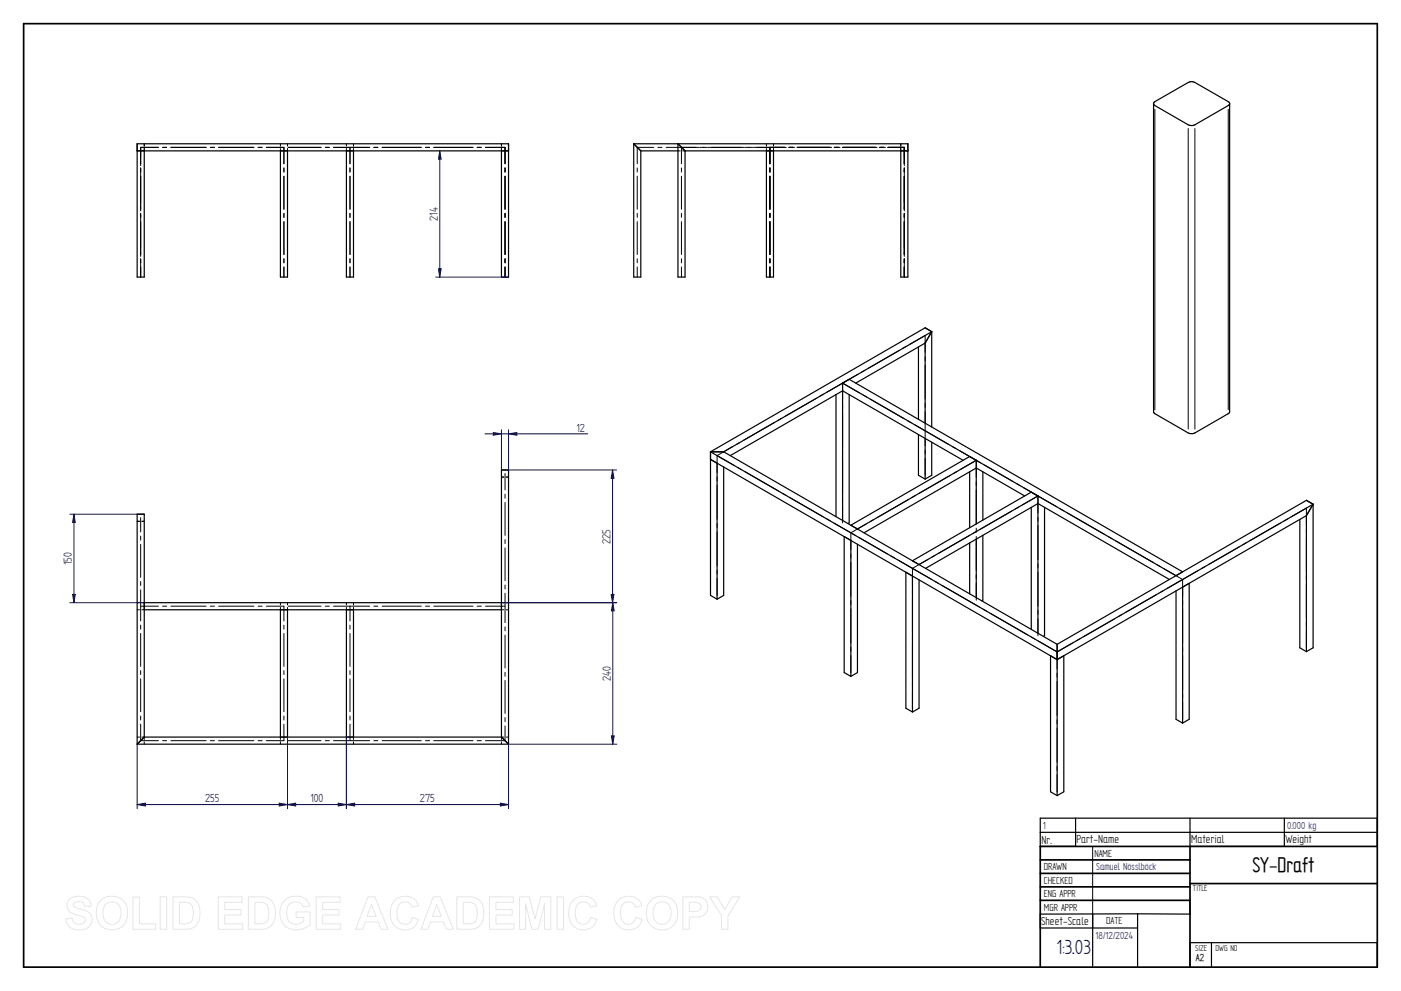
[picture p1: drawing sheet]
<svg xmlns="http://www.w3.org/2000/svg" width="594mm" height="420mm" viewBox="0 0 594 420" stroke-linecap="round" stroke-linejoin="round" font-family="sans-serif">
<path d="M10 10h574v400h-574zM504.6 358.9v50.8M584 358.9h-142.9v50.8M441.1 364.6h63.5M441.1 370.3h63.5M441.1 376h63.5M504.6 374.6h79.4M441.1 381.7h63.5" fill="none" stroke="#000" stroke-width=".72"/>
<g fill="none" stroke="#000" stroke-width=".42">
<path d="M59.6 71.2v18.3M61.2 61v1M61.2 62.9v1.1M67.2 62.5h-7.6v7.7M69 62.5h1.6M72.5 62.5h14.9M89.2 62.5h1.7M92.7 62.5h14.9M109.5 62.5h1.7M112.9 62.5h7.5v6.9M118.9 61v1M118.9 63v1"/>
<path d="M120.4 71.2v1.7M120.4 74.7v14M121.9 61v.9M121.9 62.9v1.1M122.2 62.5h13.9M138 62.5h1.7M141.4 62.5h15.4M146.9 61v.9M146.9 62.9v1.1M148.4 62.5v6.9M148.4 71.2v1.7M148.4 74.7v14"/>
<path d="M149.9 61v1M149.9 63v1M158.5 62.5h1.7M162 62.5h16.6M180.5 62.5h1.7M183.9 62.5h16.7M202.3 62.5h1.8M205.9 62.5h8.3v6.9M212.6 61v1M212.6 62.9v1.1M214.2 71.2v1.7M214.2 74.7v14"/>
<path d="M270.2 71.2v1.7M270.2 74.7v14M277.2 62.5h-7v6.9M279 62.5h1.7M282.5 62.5h13.9M287.5 64h.9M289 62.5v6.9M289 71.2v1.7M289 74.7v14M289.5 64h1M296.7 62.5h3.2M300.3 62.5h15.4"/>
<path d="M316 62.5h3.2M319.5 62.5h13.2h-6.2v6.9M321 62.5h12.4M325 61v1M325 63v1M326.5 71.2v1.7M326.5 74.7v14M328 61v.9M328 62.9v1.1M334.5 62.5h2.4M338 62.5h14.7M353.8 62.5h2.4"/>
<path d="M357.2 62.5h14.7M373 62.5h2.4M376.5 62.5h6.9v7.7M382 61v1M382 62.9v1.1M383.4 71.2v18.3M59.6 90.5v18.2M120.4 90.5v1.7M120.4 94v13.9M148.4 90.5v1.7M148.4 94v13.9M214.2 90.5v1.7"/>
<path d="M214.2 94v13.9M270.2 90.5v1.7M270.2 94v13.9M289 90.5v1.7M289 94v13.9M326.5 90.5v1.7M326.5 94v13.9M383.4 90.5v18.2M59.6 109.7v7.8M120.4 109.7v1.7M120.4 113.2v4.3M148.4 109.7v1.7"/>
<path d="M148.4 113.2v4.3M214.2 109.7v1.7M214.2 113.2v4.3M270.2 109.7v1.7M270.2 113.2v4.3M289 109.7v1.7M289 113.2v4.3M326.5 109.7v1.7M326.5 113.2v4.3M383.4 109.7v7.8M363.7 158.7l-6.4 3.7M366.8 157l-1.5 .8"/>
<path d="M381.2 148.6l-12.9 7.5M384.3 146.9l-1.5 .8M385.8 146l6.5-3.8v7.2M392.3 151.3v1.7M392.3 154.7v14.5M328.4 179.1l-13.2 7.6M331.4 177.4l-1.5 .8M346.1 168.9l-13.2 7.6M349.1 167.1l-1.5 .9M357.3 162.4l7.1 4.2M357.3 162.4v7.3M357.3 171.4v1.7"/>
<path d="M357.3 175v14.4M357.3 162.4l-6.6 3.8M366 167.5l1.5 .8M369.1 169.2l14.3 8.3M384.9 178.4l1.5 .8M392.3 171v1.7M392.3 174.5v14.5M304.1 193.2v7.2M304.1 193.2l7.2 4.1M310.6 189.4l-6.5 3.8M312.8 198.2l1.5 .9M313.7 187.6l-1.5 .9"/>
<path d="M315.8 199.9l14.4 8.3M357.3 191.2v1.7M357.3 194.7v14.5M387.9 180.1l14.3 8.3M392.3 190.8v1.6M392.3 194.3v7.2M403.8 189.3l1.5 .9M405.8 199.9l-1.4 .8M406.9 191.1l7.1 4.1M414 195.2v7.2M414 195.2l-6.6 3.8M414.4 195.4l1.5 .9"/>
<path d="M417.4 197.1l12.1 7M59.6 219.5v6M212.6 202.3h1M214.2 200.7v7M214.2 209.5v1.7M214.2 213v14M214.7 202.3h.9M304.1 202.2v1.7M304.1 205.7v14.5M331.7 209.1l1.5 .9M334.7 210.9l14.4 8.2M357.3 210.9v1.8"/>
<path d="M357.3 214.5v7.2M385.1 211.9l-13.2 7.6M388.1 210.1l-1.5 .9M402.8 201.6l-13.1 7.6M414 204.2v1.7M414 207.7v14.5M429 216.7l-13.2 7.6M431.1 205l1.5 .9M432 215l-1.5 .8M434.1 206.8l6 3.5M440.1 210.3v7.2M440.1 219.3v1.7"/>
<path d="M440.1 210.3l7.9 4.5M440.1 210.3l-6.6 3.8M449.6 215.8l1.5 .8M452.7 217.5l15.8 9.2M547.5 219.1l6.5-3.7v7.2M58.2 221h1M59.6 227.3v1.7M59.6 230.8v14M60.2 221h1M214.2 228.8v1.7M214.2 232.3v13.9M304.1 222v1.7"/>
<path d="M304.1 225.5v14.4M350.6 220l1.5 .9M353.6 221.8l7.2 4.1M360.8 225.9v7.2M360.8 234.9v1.7M360.8 238.4v14.5M361.2 226.1l1.5 .9M364.2 227.9l12.1 7M367.3 222.1l-6.5 3.8M370.4 220.3l-1.5 .9M377.9 235.8l1.4 .8M380.9 237.5l14 8.1"/>
<path d="M393.5 237.2l-6.6 3.8v7.2M396.5 235.5l-1.5 .8M411.2 226.9l-13.1 7.7M414 223.9v1.7M414 227.5v14.4M414.2 225.2l-1.5 .9M440.1 222.8v14.4M440.1 239v1.7M470.1 227.6l1.4 .8M473.1 229.3l15.9 9.2M490.6 239.4l1.4 .8M525.5 231.9l-13 7.4"/>
<path d="M528.5 230.1l-1.5 .9M543 221.7l-13 7.5M546 220l-1.5 .9M554 224.4v1.7M554 227.9v14.5M58.2 258.5h.9M58.2 255.5h1M59.6 257h7.6M59.6 250.1v13.2M59.6 246.5v1.7M60.1 258.5h1.1M60.2 255.5h1"/>
<path d="M69 257h1.6M72.5 257h14.9M89.2 257h1.7M92.7 257h14.9M109.5 257h1.7M112.9 257h7.5v6.3M118.9 255.5v1M118.9 257.5v1M121.9 255.5v1M121.9 257.6v.9M122.2 257h13.9M138 257h1.7"/>
<path d="M141.4 257h15.4M146.9 255.5v1M146.9 257.5v1M148.4 257v6.3M149.9 255.5v1M149.9 257.6v.9M158.5 257h1.7M162 257h16.6M180.5 257h1.7M183.9 257h16.7M202.3 257h1.8M205.9 257h8.3"/>
<path d="M212.6 258.5h1M212.6 255.5h1M214.2 251.5v12.5M214.2 248v1.7M214.7 258.5h.9M214.7 255.5h.9M304.1 241.7v1.7M304.1 245.2v7.2M360.8 254.6v1.8M360.8 258.1v14.5M386.9 250v1.7M386.9 253.5v14.5"/>
<path d="M396.4 246.5l1.5 .8M399.5 248.2l15.8 9.2M414 243.7v1.7M414 247.2v7.3M416.9 258.3l1.5 .8M440.1 242.5v14.5M440.1 258.8v1.7M490.3 252.1l-13.1 7.6M493.4 250.4l-1.5 .8M493.6 241.1l7.9 4.6M501.5 245.7v7.2M501.5 254.7v1.7"/>
<path d="M501.5 258.2v14.5M501.5 245.7l-6.6 3.8M508 241.9l-6.5 3.8M511 240.2l-1.5 .8M554 244.1v1.8M554 247.7v14.4M59.6 265v1.7M59.6 268.6v13.9M120.4 265v1.7M120.4 268.6v13.9M148.4 265v1.7M148.4 268.6v13.9"/>
<path d="M214.2 265.8v1.7M214.2 269.3v13.9M360.8 274.4v1.7M360.8 277.9v7.3M386.9 269.7v1.7M386.9 273.3v14.4M419.9 260l15.9 9.2M437.3 270.1l1.5 .8M440.1 262.3v7.2M440.3 271.8l8 4.6M448.3 276.4v7.2M454.9 272.6l-6.6 3.8"/>
<path d="M457.9 270.8l-1.5 .9M472.6 262.4l-13.2 7.6M475.7 260.6l-1.5 .9M501.5 274.4v1.8M501.5 278v14.4M554 263.9v1.7M554 267.4v7.3M59.6 284.3v1.7M59.6 287.8v14M120.4 284.3v1.7M120.4 287.8v14M148.4 284.3v1.7"/>
<path d="M148.4 287.8v14M214.2 285v1.7M214.2 288.5v14M386.9 289.5v1.7M386.9 293v7.3M448.3 285.4v1.7M448.3 288.9v14.5M501.5 294.2v1.7M501.5 297.7v7.3M58.2 312.5h1M59.6 303.6v1.7M59.6 307v7h7.6"/>
<path d="M60.2 312.5h1v1M61.2 314.5v1M69 314h1.6M72.5 314h14.9M89.2 314h1.7M92.7 314h14.9M109.5 314h1.7M118.9 312.5v1M118.9 314.5v1M120.4 307v7h-7.5M120.4 303.6v1.7M121.9 312.5v1"/>
<path d="M121.9 314.5v1M122.2 314h13.9M138 314h1.7M141.4 314h15.4M146.9 312.5v1M146.9 314.5v1M148.4 303.6v1.7M148.4 307v7M149.9 312.5v1M149.9 314.5v1M158.5 314h1.7M162 314h16.6"/>
<path d="M180.5 314h1.7M183.9 314h16.7M202.3 314h1.8M212.6 314.5v1M213.6 312.5h-1v1M214.2 304.2v1.8M214.2 307.8v6.2h-8.3M214.7 312.5h.9M448.3 305.2v1.7M448.3 308.7v14.4M448.3 325v1.6M448.3 328.4v7.3"/>
<path d="M463.3 358.9v28.5"/>
</g>
<g fill="none" stroke="#000" stroke-width=".51">
<path d="M58.2 64h157.4M118.9 64v53.5h3v-53.5M146.9 64v53.5h3v-53.5M212.6 64v53.5h3v-56.5h-157.4v56.5h3v-53.5M268.7 61v56.5h3v-53.5M268.7 61l3 3M268.7 61h116.3v56.5h-3v-53.5M271.7 64h15.8M287.5 61l3 3v53.5h-3zM290.5 64h94.5M325 64v53.5h3v-53.5M389.5 147.1v30.7"/>
<path d="M392.3 145.5l-29.4 16.9M392.3 145.5v33.9M395.1 140.6l-2.8 4.9M395.1 140.6l-2.8-1.6-91 52.6M395.1 140.6l-88.2 51M395.1 140.6v40.4M354.5 167.3v51.7M360.1 167.3v54.4l-.5 .3M360.1 160.8l141.4 81.6-2.8 1.7-141.4-81.7v58.2M301.3 194.8l147 84.9M301.3 191.6v60.8l2.8 1.6M301.3 191.6h5.6"/>
<path d="M301.3 191.6l147 84.8 108.5-62.6M304.1 196.4v57.6M306.9 198v54.4l-2.8 1.6M306.9 191.6l141.4 81.6M309.7 193.2l47.6-27.5 51.1 29.5M389.5 184.3v17.2l2.8 1.6M392.3 185.9v17.2M395.1 187.5v14l-2.8 1.6M411.2 193.5l-50.4 29.2M411.2 200v23.7M416.8 200v20.5M434.5 210.3l-20.5-11.9-47.6 27.5"/>
<path d="M437.3 215.1v51.7M440.1 210.3l-50.4 29.1M440.1 210.3v58.2M440.1 210.3l-2.8-1.6-50.4 29M442.9 215.1v54.4l-.4 .3M554 218.6l-105.7 61.1M554 218.6v57.7M556.8 213.8l-2.8-1.7-105.7 61.1M556.8 213.8l-2.8 4.8M556.8 213.8v60.9l-2.8 1.6M358 227.5l2.8 1.6v57.7l-2.8-1.6zM363.6 230.8v54.4l-2.8 1.6"/>
<path d="M411.2 230.2v21.6M414 222.1v-26.9l-50.4 29.1M414 228.6v24.8M416.8 226.9v27.6l-.5 .2M551.2 220.2v54.5l2.8 1.6M61.2 258.5h151.4M61.2 255.5h151.4M118.9 258.5v54M121.9 258.5v54M146.9 258.5v54M149.9 258.5v54M384.1 242.6l2.8 1.6v57.7l-2.8-1.6z"/>
<path d="M389.7 245.8v54.5l-2.8 1.6M392.5 241l47.6-27.5 55.8 32.2M498.7 250.5v54.5l2.8 1.6M501.5 248.9l2.8-1.6v57.7l-2.8 1.6zM448.3 273.2v6.5M448.3 273.2v64.1M448.3 279.7l-2.8-1.7v57.7l2.8 1.6M448.3 279.7l2.8-1.7v57.7l-2.8 1.6M58.2 315.5h157.4M61.2 312.5v-94.5h-3v97.5M61.2 312.5h151.4M61.2 312.5l-3 3"/>
<path d="M212.6 312.5v-113.2h3v116.2M212.6 312.5l3 3M441.1 352.9h142.9M456.1 346.9v12h-15v-12h142.9v12M504.6 346.9v12h40v-12M463.3 387.4v22.3M482.4 387.4l-41.3 .2v5.8h41.3M482.4 387.4v22.3M504.6 381.7v5.9l-22.2-.2M513.7 399.7v10M504.6 409.7v-10h79.4v10"/>
</g>
<path d="M212.6 255.5h49M259.8 255.5l.6 3.5h-1.2zM215.6 315.5h46" fill="none" stroke="#000080" stroke-width=".42"/>
<path d="M259.8 255.5l.6 3.5h-1.2z" fill="#000080"/>
<path d="M259.2 312h1.2l-.6 3.5z" fill="none" stroke="#000080" stroke-width=".42"/>
<path d="M259.2 312h1.2l-.6 3.5z" fill="#000080"/>
<path d="M209.2 183.4l3.4 .5-3.4 .6zM212.6 182.2v17.1M215.6 182.2v17.1M259.8 255.5v60" fill="none" stroke="#000080" stroke-width=".42"/>
<path d="M209.2 183.4l3.4 .5-3.4 .6z" fill="#000080"/>
<path d="M215.6 183.9l3.6-.5v1.1z" fill="none" stroke="#000080" stroke-width=".42"/>
<path d="M215.6 183.9l3.6-.5v1.1z" fill="#000080"/>
<path d="M205.6 183.9h43.6M146.9 312.5v30.4M215.6 315.5v27.4M146.9 341.1l3.5-.6v1.2z" fill="none" stroke="#000080" stroke-width=".42"/>
<path d="M146.9 341.1l3.5-.6v1.2z" fill="#000080"/>
<path d="M212.2 340.5l3.4 .6-3.4 .6z" fill="none" stroke="#000080" stroke-width=".42"/>
<path d="M212.2 340.5l3.4 .6-3.4 .6z" fill="#000080"/>
<path d="M121.9 312.5v30.4M146.9 312.5v30.4M121.9 341.1l3.5-.6v1.2zM146.9 341.1h68.7" fill="none" stroke="#000080" stroke-width=".42"/>
<path d="M121.9 341.1l3.5-.6v1.2z" fill="#000080"/>
<path d="M143.4 340.5l3.5 .6-3.5 .6z" fill="none" stroke="#000080" stroke-width=".42"/>
<path d="M143.4 340.5l3.5 .6-3.5 .6z" fill="#000080"/>
<path d="M215.6 199.3h45.9M212.6 255.5h48.9M259.2 252h1.1l-.5 3.5zM121.9 341.1h25" fill="none" stroke="#000080" stroke-width=".42"/>
<path d="M259.2 252h1.1l-.5 3.5z" fill="#000080"/>
<path d="M259.8 199.3l.5 3.5h-1.1z" fill="none" stroke="#000080" stroke-width=".42"/>
<path d="M259.8 199.3l.5 3.5h-1.1z" fill="#000080"/>
<path d="M259.8 199.3v56.2M29.6 218h28.6M29.6 255.5h31.6M30.8 252h1.1l-.5 3.5z" fill="none" stroke="#000080" stroke-width=".42"/>
<path d="M30.8 252h1.1l-.5 3.5z" fill="#000080"/>
<path d="M31.4 218l.5 3.5h-1.1z" fill="none" stroke="#000080" stroke-width=".42"/>
<path d="M31.4 218l.5 3.5h-1.1z" fill="#000080"/>
<path d="M31.4 218v37.5M58.2 315.5v27.4M121.9 312.5v30.4M58.2 341.1l3.5-.6v1.2z" fill="none" stroke="#000080" stroke-width=".42"/>
<path d="M58.2 341.1l3.5-.6v1.2z" fill="#000080"/>
<path d="M118.4 340.5l3.5 .6-3.5 .6z" fill="none" stroke="#000080" stroke-width=".42"/>
<path d="M118.4 340.5l3.5 .6-3.5 .6z" fill="#000080"/>
<path d="M186.5 64l.6 3.5h-1.2zM184.7 117.5h30.9M58.2 341.1h63.7" fill="none" stroke="#000080" stroke-width=".42"/>
<path d="M186.5 64l.6 3.5h-1.2z" fill="#000080"/>
<path d="M185.9 114h1.2l-.6 3.5z" fill="none" stroke="#000080" stroke-width=".42"/>
<path d="M185.9 114h1.2l-.6 3.5z" fill="#000080"/>
<path d="M186.5 64v53.5" fill="none" stroke="#000080" stroke-width=".42"/>
<path d="M489.4 43.4l14.4-8.4 1.8-.4 1.1 .4 14.1 8.1 .6 .6v130.9l-.6 .8-14.1 8.2-1.1 .3-1.8-.3-14.1-8.2-.5-.8zM521.4 44.1l-.6 .6-14.1 8.2-1.1 .3-1.8-.3-14.1-8.2-.5-.6" fill="none" stroke="#000" stroke-width=".51"/>
<path d="M489.7 46.4v127.4M503.8 54.5v127.4M506.7 54.5v127.4M520.8 46.3v127.4" fill="none" stroke="#000" stroke-width=".42"/>
<g fill="none" stroke="#e6e6e6" stroke-width=".42">
<path d="M29.5 381.2a6.5 6.5 0 0 1 8.5 .8l.6 2.2-2.7 .1a2.7 2.7 0 0 0-2.1-2 2.7 2.7 0 0 0-2.7 1.1 1.87 1.87 0 0 0 2.1 1.8l1.4 .3a4.4 4.4 0 0 1 4 6.3 6.4 6.4 0 0 1-9.1 1.2l-1.2-1.7-.4-1.7 2.7-.3a2.94 2.94 0 0 0 2.6 2.6 2.94 2.94 0 0 0 3.1-1.9 2.67 2.67 0 0 0-2.9-1.8 4.9 4.9 0 0 1-5-4.4l.2-1.2zM42.7 381.8a6.9 6.9 0 0 1 8.3-.9 6.9 6.9 0 0 1 3 7.8 6.7 6.7 0 0 1-8 5.4 6.7 6.7 0 0 1-5.1-8.2 6.3 6.3 0 0 1 1.8-4.1zM44.7 383.5a3.9 3.9 0 0 1 4.6-.7 3.9 3.9 0 0 1 2 4.3 3.9 3.9 0 0 1-2.1 4.4 3.9 3.9 0 0 1-4.8-1.3 6.9 6.9 0 0 1 .3-6.7zM56.4 380.4h2.7v11.3h6.9v2.3h-9.6zM67.9 380.2h2.8v13.8h-2.8zM73.4 380.2h5a5.9 5.9 0 0 1 6.4 7 5.9 5.9 0 0 1-6.3 6.8h-5.1zM76.1 382.6h1.9a3.4 3.4 0 0 1 4 3.9v1.2a3.2 3.2 0 0 1-3.8 4h-2.1zM92.5 380.2h10.2v2.4h-7.4v3h6.9v2.3h-6.9v3.8h7.6v2.3h-10.4zM105.3 380.2h5.1a5.9 5.9 0 0 1 6.4 7 5.9 5.9 0 0 1-6.3 6.8h-5.2zM108.1 382.6h1.8a3.4 3.4 0 0 1 4 3.9v1.2a3.2 3.2 0 0 1-3.8 4h-2zM120.7 381.7a7.3 7.3 0 0 1 9.6 .2l1.1 2.1-2.8 .6a3.8 3.8 0 0 0-4.6-2 3.8 3.8 0 0 0-2.5 4.3 4.3 4.3 0 0 0 2.3 4.6 4.3 4.3 0 0 0 5-.8v-1.7h-3.2v-2.4h5.9v5.5a8.1 8.1 0 0 1-11.7-.8 8.3 8.3 0 0 1 .9-9.6zM134.1 380.2h10.1v2.4h-7.4v3h6.9v2.3h-6.9v3.8h7.7v2.3h-10.4z"/>
<path d="M156 380.2h3l5.5 13.8h-2.9l-1.2-3.1h-5.6l-1.1 3.1h-2.9zM157.5 383.5l2 5h-3.8zM167.3 381.9a6 6 0 0 1 10.2 2.1l-2.8 .6a3.3 3.3 0 0 0-3.9-2.2 3.3 3.3 0 0 0-2.4 3.8 4.6 4.6 0 0 0 2.4 5.6 3.2 3.2 0 0 0 4.1-2.8l2.6 .8a6.1 6.1 0 0 1-7.2 4.3 6.1 6.1 0 0 1-4.8-6.9 7.7 7.7 0 0 1 1.8-5.3zM183.7 380.2h2.9l5.6 13.8h-2.9l-1.3-3.1h-5.5l-1.1 3.1h-2.9zM185.2 383.5l1.9 5h-3.7zM193.7 380.2h5a5.9 5.9 0 0 1 6.5 7 5.9 5.9 0 0 1-6.3 6.8h-5.2zM196.5 382.6h1.8a3.4 3.4 0 0 1 4 3.9v1.2a3.2 3.2 0 0 1-3.8 4h-2zM207.6 380.2h10.1v2.4h-7.4v3h6.9v2.3h-6.9v3.8h7.7v2.3h-10.4zM220.3 380.2h4.1l2.5 9.4 2.5-9.4h4.1v13.8h-2.5l-.1-10.8-2.7 10.8h-2.7l-2.6-10.8v10.8h-2.6zM236.2 380.2h2.8v13.8h-2.8zM242.9 381.9a6 6 0 0 1 10.2 2.1l-2.8 .6a3.3 3.3 0 0 0-3.9-2.2 3.3 3.3 0 0 0-2.4 3.8 4.6 4.6 0 0 0 2.4 5.6 3.2 3.2 0 0 0 4.1-2.8l2.6 .8a6.1 6.1 0 0 1-7.2 4.3 6.1 6.1 0 0 1-4.8-6.9 7.7 7.7 0 0 1 1.8-5.3zM262 381.9a6 6 0 0 1 10.2 2.1l-2.7 .6a3.3 3.3 0 0 0-3.9-2.2 3.3 3.3 0 0 0-2.4 3.8 4.6 4.6 0 0 0 2.4 5.6 3.2 3.2 0 0 0 4.1-2.8l2.6 .8a6.1 6.1 0 0 1-7.2 4.3 6.1 6.1 0 0 1-4.8-6.9 7.7 7.7 0 0 1 1.7-5.3z"/>
<path d="M276 381.8a6.9 6.9 0 0 1 8.3-.9 6.9 6.9 0 0 1 3 7.8 6.7 6.7 0 0 1-8.1 5.4 6.7 6.7 0 0 1-5-8.2 6.3 6.3 0 0 1 1.8-4.1zM278 383.5a3.9 3.9 0 0 1 4.6-.7 3.9 3.9 0 0 1 2 4.3 3.9 3.9 0 0 1-2.2 4.4 3.9 3.9 0 0 1-4.7-1.3 6.9 6.9 0 0 1 .3-6.7zM289.6 380.2h5.2a4.4 4.4 0 0 1 5.3 4.4 4.4 4.4 0 0 1-5.4 4.2h-2.4v5.2h-2.7zM292.3 382.6h1.9a2.11 2.11 0 0 1 2.5 .6 2.11 2.11 0 0 1 0 2.6 3.6 3.6 0 0 1-2.9 .7h-1.5zM300.9 380.2h3.3l3.1 5.5 3.1-5.5h3.3l-5 8v5.8h-2.8v-5.8z"/>
</g>
<text font-size="10.1" x="531.1" y="369.9">SY-Draft</text>
<text font-size="9.8" fill="#000080" x="448" y="404.5">1:3.03</text>
<g font-size="5.6" fill="#000080">
<text x="185.6" y="93.6" transform="rotate(-90 185.6 93.6)">214</text>
<text x="244.4" y="183.1">12</text>
<text x="258.9" y="230.5" transform="rotate(-90 258.9 230.5)">225</text>
<text x="30.5" y="239.5" transform="rotate(-90 30.5 239.5)">150</text>
<text x="258.9" y="288.7" transform="rotate(-90 258.9 288.7)">240</text>
<text x="87" y="340.2">255</text>
<text x="131.6" y="340.2">100</text>
<text x="178.1" y="340.2">275</text>
</g>
<g font-size="5.6">
<text x="441.7" y="357.9">Nr.</text>
<text x="456.4" y="357.5">Part-Name</text>
<text x="505" y="357.4">Material</text>
<text x="545" y="357.5">Weight</text>
<text x="441.4" y="392.1">Sheet-Scale</text>
</g>
<g font-size="4.9" fill="#000080">
<text x="442.2" y="351.3">1</text>
<text x="545.8" y="351.4">0.000 kg</text>
<text x="464.9" y="369">Samuel Nösslböck</text>
<text x="464.6" y="397.9">18/12/2024</text>
</g>
<g font-size="4.9">
<text x="464.1" y="363.2">NAME</text>
<text x="442.6" y="368.9">DRAWN</text>
<text x="442.6" y="374.6">CHECKED</text>
<text x="442.6" y="380.3">ENG APPR</text>
<text x="442.6" y="386">MGR APPR</text>
<text x="469.1" y="391.8">DATE</text>
</g>
<text font-size="4.8" x="507.1" y="407.5">A2</text>
<g font-size="4.1">
<text x="505.9" y="377.9">TITLE</text>
<text x="506.8" y="403.4">SIZE</text>
<text x="515.4" y="403.4">DWG NO</text>
</g>
</svg>
